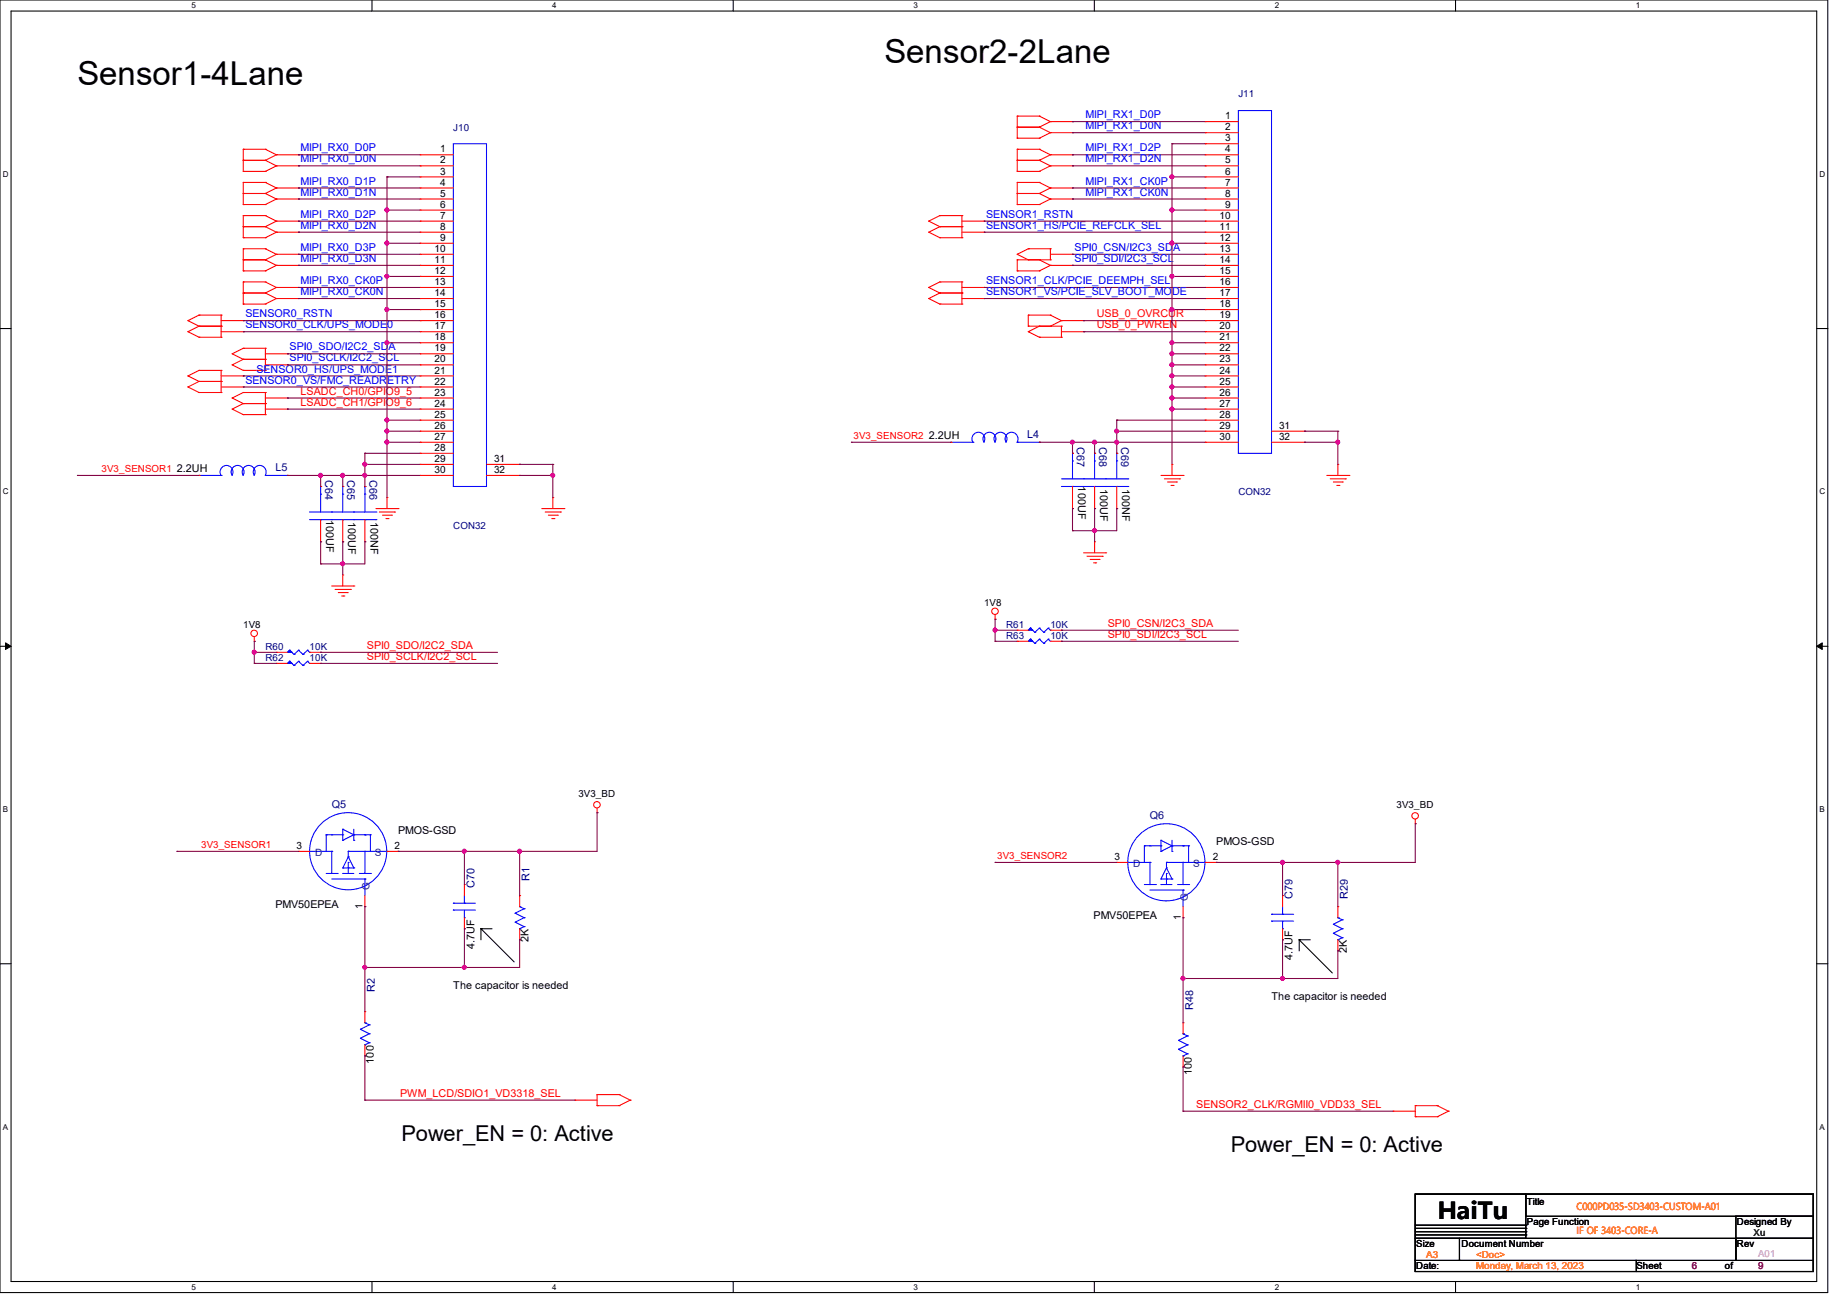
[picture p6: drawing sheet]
<svg xmlns="http://www.w3.org/2000/svg" width="297mm" height="210mm" viewBox="0 0 297 210" stroke-linecap="round" stroke-linejoin="round" font-family="sans-serif">
<path d="M0 0h293.9v207.9h-293.9zM1.8 1.8h290.3v204.3h-290.3z" fill="none" stroke="#000" stroke-width=".17"/>
<g fill="#fff">
<path d="M30.8 .2h.7v1.4h-.7z"/>
<path d="M30.8 206.2h.7v1.4h-.7z"/>
</g>
<path d="M59.8 0v1.8M59.8 206.1v1.8" fill="none" stroke="#000" stroke-width=".17"/>
<g fill="#fff">
<path d="M88.8 .2h.7v1.4h-.7z"/>
<path d="M88.8 206.2h.7v1.4h-.7z"/>
</g>
<path d="M117.9 0v1.8M117.9 206.1v1.8" fill="none" stroke="#000" stroke-width=".17"/>
<g fill="#fff">
<path d="M146.9 .2h.7v1.4h-.7z"/>
<path d="M146.9 206.2h.7v1.4h-.7z"/>
</g>
<path d="M176 0v1.8M176 206.1v1.8" fill="none" stroke="#000" stroke-width=".17"/>
<g fill="#fff">
<path d="M205 .2h.7v1.4h-.7z"/>
<path d="M205 206.2h.7v1.4h-.7z"/>
</g>
<path d="M234.1 0v1.8M234.1 206.1v1.8" fill="none" stroke="#000" stroke-width=".17"/>
<g fill="#fff">
<path d="M263.1 .2h.6v1.4h-.6z"/>
<path d="M263.1 206.2h.6v1.4h-.6z"/>
<path d="M.5 27.3h.9v1.4h-.9z"/>
<path d="M292.6 27.3h.9v1.4h-.9z"/>
<path d="M.5 78.4h.9v1.4h-.9z"/>
<path d="M292.6 78.4h.9v1.4h-.9z"/>
</g>
<path d="M0 52.8h1.8M292.1 52.8h1.8" fill="none" stroke="#000" stroke-width=".17"/>
<g fill="#fff">
<path d="M.5 129.5h.8v1.4h-.8z"/>
<path d="M292.6 129.5h.8v1.4h-.8z"/>
</g>
<path d="M0 103.9h1.8M292.1 103.9h1.8" fill="none" stroke="#000" stroke-width=".17"/>
<path d="M.9 103.4l.9 .5-.9 .5zM292.1 103.9l.9-.5v1z" fill="#000" stroke="#000" stroke-width=".16"/>
<g fill="#fff">
<path d="M.5 180.5h.8v1.4h-.8z"/>
<path d="M292.6 180.5h.8v1.4h-.8z"/>
</g>
<g fill="none" stroke="#000" stroke-width=".17">
<path d="M0 155h1.8M77.3 149.4h.1M77.3 149.4h1.8M77.3 149.4l5.4 5.3M77.3 149.4v1.7M208.9 151.1h.1M208.9 151.1h1.8M208.9 151.1l5.3 5.4M208.9 151.1v1.8M292.1 155h1.8M227.6 192h17.8v7.1h-17.8zM227.6 199.1h7.1v3.6h-7.1z"/>
<path d="M227.6 192h64v12.5h-64zM227.6 197h17.8M227.6 197.5h17.8M227.6 198.1h17.8M227.6 198.6h17.8M234.7 199.1h44.4v3.6h-44.4zM245.4 192h46.2v3.6h-46.2zM245.4 197h.1M245.4 197.5h.1M245.4 198.1h.1M245.4 198.6h.1M279.1 199.1h12.5v3.6h-12.5z"/>
<path d="M279.1 195.6h12.5v3.5h-12.5zM227.6 202.7h35.5v1.8h-35.5zM263.1 202.7h28.5v1.8h-28.5z"/>
</g>
<g fill="none" stroke="#f00" stroke-width=".17">
<path d="M163.6 18.7h.1M163.6 18.7v3.5M163.6 18.7h3.5M167.1 18.7h.1M167.1 18.7l1.8 .9M168.9 19.6h.1M168.9 19.6h3.6M168.9 19.6l-1.8 .8M172.5 19.6h.1M193.8 19.6h.1M193.8 19.6h5.3M39.1 27.6h.1"/>
<path d="M39.1 25.8h.1M39.1 24h.1M39.1 32.9h.1M39.1 31.1h.1M39.1 29.3h.1M39.1 38.2h.1M39.1 36.4h.1M39.1 34.7h.1M39.1 24v3.6M39.1 29.3v3.6M39.1 34.7v3.5M39.1 27.6h3.6"/>
<path d="M39.1 25.8h3.6M39.1 24h3.6M39.1 32.9h3.6M39.1 31.1h3.6M39.1 29.3h3.6M39.1 38.2h3.6M39.1 36.4h3.6M39.1 34.7h3.6M42.7 25.8h.1M42.7 27.6h.1M42.7 24h.1M42.7 31.1h.1"/>
<path d="M42.7 32.9h.1M42.7 29.3h.1M42.7 36.4h.1M42.7 38.2h.1M42.7 34.7h.1M42.7 25.8l1.7 .9M42.7 24l1.7 .9M42.7 31.1l1.7 .9M42.7 29.3l1.7 .9M42.7 36.4l1.7 .9M42.7 34.7l1.7 .9M44.4 26.7h.1"/>
<path d="M44.4 24.9h.1M44.4 32h.1M44.4 30.2h.1M44.4 37.3h.1M44.4 35.6h.1M44.4 26.7h3.6M44.4 26.7l-1.7 .9M44.4 24.9h3.6M44.4 24.9l-1.7 .9M44.4 32h3.6M44.4 32l-1.7 .9M44.4 30.2h3.6"/>
<path d="M44.4 30.2l-1.7 .9M44.4 37.3h3.6M44.4 37.3l-1.7 .9M44.4 35.6h3.6M44.4 35.6l-1.7 .8M48 26.7h.1M48 24.9h.1M48 32h.1M48 30.2h.1M48 37.3h.1M48 35.6h.1M67.6 24.9h.1"/>
<path d="M67.6 26.7h.1M67.6 28.4h.1M67.6 30.2h.1M67.6 32h.1M67.6 33.8h.1M67.6 35.6h.1M67.6 37.3h.1M67.6 39.1h.1M67.6 26.7h5.3M67.6 24.9h5.3M67.6 32h5.3M67.6 30.2h5.3"/>
<path d="M67.6 37.3h5.3M67.6 35.6h5.3M67.6 28.4h5.3M67.6 33.8h5.3M67.6 39.1h5.3M149.4 37.3h.1M149.4 35.6h.1M149.4 37.3l1.7 .9M149.4 35.6l1.7 .8M151.1 36.4h.1M151.1 38.2h.1M151.1 34.7h.1"/>
<path d="M151.1 38.2h3.6M151.1 36.4h3.6M151.1 34.7h3.6M151.1 36.4l-1.7 .9M151.1 34.7l-1.7 .9M154.7 38.2h.1M154.7 36.4h.1M154.7 34.7h.1M154.7 37.3h3.5M154.7 35.6h3.5M154.7 34.7v3.5M158.2 37.3h.1"/>
<path d="M158.2 35.6h.1M163.6 25.8h.1M163.6 24h.1M163.6 32.9h.1M163.6 31.1h.1M163.6 27.6h.1M163.6 29.3h.1M163.6 20.4h.1M163.6 22.2h.1M163.6 27.6h3.5M163.6 25.8h3.5M163.6 24h3.5"/>
<path d="M163.6 32.9h3.5M163.6 31.1h3.5M163.6 29.3h3.5M163.6 24v3.6M163.6 29.3v3.6M163.6 20.4h3.5M163.6 22.2h3.5M167.1 24h.1M167.1 25.8h.1M167.1 31.1h.1M167.1 32.9h.1M167.1 27.6h.1"/>
<path d="M167.1 29.3h.1M167.1 20.4h.1M167.1 22.2h.1M167.1 24l1.8 .9M167.1 31.1l1.8 .9M167.1 25.8l1.8 .9M167.1 29.3l1.8 .9M167.1 20.4l1.8 .9M168.9 24.9h.1M168.9 32h.1M168.9 26.7h.1M168.9 30.2h.1"/>
<path d="M168.9 21.3h.1M168.9 26.7h3.6M168.9 24.9h3.6M168.9 32h3.6M168.9 30.2h3.6M168.9 24.9l-1.8 .9M168.9 32l-1.8 .9M168.9 26.7l-1.8 .9M168.9 30.2l-1.8 .9M168.9 21.3h3.6M168.9 21.3l-1.8 .9M172.5 24.9h.1"/>
<path d="M172.5 32h.1M172.5 26.7h.1M172.5 30.2h.1M172.5 21.3h.1M193.8 21.3h.1M193.8 23.1h.1M193.8 24.9h.1M193.8 26.7h.1M193.8 28.4h.1M193.8 30.2h.1M193.8 32h.1M193.8 33.8h.1"/>
<path d="M193.8 35.6h.1M193.8 37.3h.1M193.8 39.1h.1M193.8 26.7h5.3M193.8 24.9h5.3M193.8 32h5.3M193.8 30.2h5.3M193.8 37.3h5.3M193.8 35.6h5.3M193.8 21.3h5.3M193.8 23.1h5.3M193.8 28.4h5.3"/>
<path d="M193.8 33.8h5.3M193.8 39.1h5.3M30.2 53.3h.1M30.2 51.6h.1M30.2 53.3l1.8 .9M30.2 51.6l1.8 .9M32 52.5h.1M32 54.2h.1M32 59.6h.1M32 50.7h.1M32 54.2h3.6M32 52.5h3.6"/>
<path d="M32 52.5l-1.8 .8M32 59.6h3.6M32 59.6l-1.8 .9M32 50.7h3.6M32 50.7l-1.8 .9M35.6 54.2h.1M35.6 52.5h.1M35.6 59.6h.1M35.6 50.7h.1M35.6 53.3h3.5M35.6 50.7v3.5M35.6 59.6v3.5"/>
<path d="M35.6 51.6h3.5M37.3 58.7h.1M37.3 56.9h.1M37.3 56.9l1.8 .9M37.3 58.7l1.8 .9M39.1 41.8h.1M39.1 40h.1M39.1 43.6h.1M39.1 48.9h.1M39.1 47.1h.1M39.1 45.3h.1M39.1 53.3h.1"/>
<path d="M39.1 51.6h.1M39.1 57.8h.1M39.1 59.6h.1M39.1 56h.1M39.1 41.8h3.6M39.1 40v3.6M39.1 45.3v3.6M39.1 40h3.6M39.1 43.6h3.6M39.1 48.9h3.6M39.1 47.1h3.6M39.1 45.3h3.6"/>
<path d="M39.1 59.6h3.6M39.1 57.8l-1.8 .9M39.1 57.8h3.6M39.1 56h3.6M39.1 56l-1.8 .9M42.7 40h.1M42.7 41.8h.1M42.7 43.6h.1M42.7 47.1h.1M42.7 48.9h.1M42.7 45.3h.1M42.7 59.6h.1"/>
<path d="M42.7 57.8h.1M42.7 56h.1M42.7 56v3.6M42.7 40l1.7 .9M42.7 41.8l1.7 .9M42.7 47.1l1.7 .9M42.7 45.3l1.7 .9M42.7 58.7h3.5M42.7 56.9h3.5M44.4 40.9h.1M44.4 42.7h.1M44.4 48h.1"/>
<path d="M44.4 46.2h.1M44.4 40.9h3.6M44.4 40.9l-1.7 .9M44.4 42.7h3.6M44.4 42.7l-1.7 .9M44.4 48h3.6M44.4 48l-1.7 .9M44.4 46.2h3.6M44.4 46.2l-1.7 .9M46.2 58.7h.1M46.2 56.9h.1M48 40.9h.1"/>
<path d="M48 42.7h.1M48 48h.1M48 46.2h.1M67.6 40.9h.1M67.6 42.7h.1M67.6 44.4h.1M67.6 46.2h.1M67.6 48h.1M67.6 49.8h.1M67.6 51.6h.1M67.6 53.3h.1M67.6 55.1h.1"/>
<path d="M67.6 56.9h.1M67.6 58.7h.1M67.6 40.9h5.3M67.6 42.7h5.3M67.6 48h5.3M67.6 46.2h5.3M67.6 53.3h5.3M67.6 51.6h5.3M67.6 58.7h5.3M67.6 56.9h5.3M67.6 44.4h5.3M67.6 49.8h5.3"/>
<path d="M67.6 55.1h5.3M149.4 46.2h.1M149.4 48h.1M149.4 46.2l1.7 .9M149.4 48l1.7 .9M151.1 45.3h.1M151.1 47.1h.1M151.1 48.9h.1M151.1 48.9h3.6M151.1 47.1h3.6M151.1 45.3h3.6M151.1 45.3l-1.7 .9"/>
<path d="M151.1 47.1l-1.7 .9M154.7 47.1h.1M154.7 45.3h.1M154.7 48.9h.1M154.7 48h3.5M154.7 46.2h3.5M154.7 45.3v3.6M158.2 46.2h.1M158.2 48h.1M163.6 40.9h.1M163.6 43.6h.1M163.6 41.8h.1"/>
<path d="M163.6 41.8h5.3M163.6 43.6h3.5M163.6 41.8v1.8M163.6 40.9l1.8 .9M165.4 40h.1M165.4 41.8h.1M165.4 52.5h.1M165.4 50.7h.1M165.4 53.3h.1M165.4 40h3.5M165.4 52.5h5.3M165.4 50.7h3.5"/>
<path d="M165.4 40l-1.8 .9M165.4 50.7v1.8M165.4 53.3l1.7 .9M167.1 41.8h.1M167.1 43.6h.1M167.1 52.5h.1M167.1 54.2h.1M167.1 54.2h3.6M167.1 41.8l1.8 .9M167.1 52.5l-1.7 .8M168.9 41.8h.1M168.9 40h.1"/>
<path d="M168.9 42.7h.1M168.9 50.7h.1M168.9 52.5h.1M168.9 40.9h3.6M168.9 42.7h3.6M168.9 40v1.8M168.9 42.7l-1.8 .9M168.9 50.7l1.8 .9M170.7 51.6h.1M170.7 54.2h.1M170.7 52.5h.1M170.7 53.3h3.5"/>
<path d="M170.7 51.6h3.5M170.7 51.6l-1.8 .9M170.7 52.5v1.7M172.5 40.9h.1M172.5 42.7h.1M174.2 51.6h.1M174.2 53.3h.1M193.8 40.9h.1M193.8 42.7h.1M193.8 44.4h.1M193.8 46.2h.1M193.8 48h.1"/>
<path d="M193.8 49.8h.1M193.8 51.6h.1M193.8 53.3h.1M193.8 55.1h.1M193.8 56.9h.1M193.8 58.7h.1M193.8 40.9h5.3M193.8 42.7h5.3M193.8 48h5.3M193.8 46.2h5.3M193.8 53.3h5.3M193.8 51.6h5.3"/>
<path d="M193.8 58.7h5.3M193.8 56.9h5.3M193.8 44.4h5.3M193.8 49.8h5.3M193.8 55.1h5.3M30.2 60.5h.1M30.2 62.2h.1M30.2 60.5l1.8 .8M30.2 62.2l1.8 .9M32 61.3h.1M32 63.1h.1M32 76.5h.1"/>
<path d="M32 63.1h3.6M32 61.3h3.6M32 61.3l-1.8 .9M35.6 61.3h.1M35.6 63.1h.1M35.6 60.5h3.5M35.6 62.2h3.5M37.3 64h.1M37.3 65.8h.1M37.3 64l1.8 .9M37.3 65.8l1.8 .9M39.1 63.1h.1"/>
<path d="M39.1 64.9h.1M39.1 66.7h.1M39.1 60.5h.1M39.1 62.2h.1M39.1 64.9h3.6M39.1 63.1h3.6M39.1 63.1l-1.8 .9M39.1 66.7h3.6M39.1 64.9l-1.8 .9M42.7 64.9h.1M42.7 63.1h.1M42.7 66.7h.1"/>
<path d="M42.7 64h3.5M42.7 63.1v3.6M42.7 65.8h3.5M46.2 64h.1M46.2 65.8h.1M46.2 76.5h.1M51.6 78.2h.1M55.1 78.2h.1M58.7 78.2h.1M67.6 60.5h.1M67.6 62.2h.1M67.6 64h.1"/>
<path d="M67.6 65.8h.1M67.6 67.6h.1M67.6 69.3h.1M67.6 71.1h.1M67.6 72.9h.1M67.6 74.7h.1M67.6 76.5h.1M67.6 64h5.3M67.6 65.8h5.3M67.6 60.5h5.3M67.6 62.2h5.3M67.6 76.5h5.3"/>
<path d="M67.6 67.6h5.3M67.6 69.3h5.3M67.6 71.1h5.3M67.6 72.9h5.3M67.6 74.7h5.3M78.2 76.5h5.4M78.2 74.7h5.4M83.6 74.7h.1M83.6 76.5h.1M152.9 71.1h.1M167.1 71.1h.1M172.5 72.9h.1"/>
<path d="M172.5 78.2v3.6M176 72.9h.1M176 78.2v3.6M179.6 72.9h.1M179.6 78.2v3.6M186.7 76.5h3.5M187.2 77h2.5M187.7 77.5h1.5M188.3 78.1h.3M188.5 74.7h.1M188.5 74.7v1.8M188.6 78.1h.1"/>
<path d="M189.2 77.5h.1M189.7 77h.1M190.2 76.5h.1M193.8 60.5h.1M193.8 62.2h.1M193.8 64h.1M193.8 65.8h.1M193.8 67.6h.1M193.8 69.3h.1M193.8 71.1h.1M193.8 64h5.3M193.8 65.8h5.3"/>
<path d="M193.8 60.5h5.3M193.8 62.2h5.3M193.8 67.6h5.3M193.8 69.3h5.3M193.8 71.1h5.3M204.5 69.3h5.3M204.5 71.1h5.3M209.8 69.3h.1M209.8 71.1h.1M213.4 76.5h3.5M213.9 77h2.5M214.4 77.5h1.5"/>
<path d="M215 78.1h.3M215.1 74.7h.1M215.1 74.7v1.8M215.3 78.1h.1M215.9 77.5h.1M216.4 77h.1M216.9 76.5h.1M51.6 87.1h.1M51.6 83.6v3.5M53.3 94.2h3.6M53.9 94.8h2.4M54.4 95.3h1.4"/>
<path d="M54.9 95.8h.4M55.1 92.5h.1M55.1 87.1h.1M55.1 83.6v3.5M55.1 92.5v1.7M55.3 95.8h.1M55.8 95.3h.1M56.3 94.8h.1M56.9 94.2h.1M58.7 87.1h.1M58.7 83.6v3.5M60.5 81.8h3.5"/>
<path d="M61 82.3h2.5M61.5 82.8h1.4M62.1 83.4h.3M62.2 80h.1M62.2 80v1.8M62.4 83.4h.1M62.9 82.8h.1M63.5 82.3h.1M64 81.8h.1M87.1 81.8h3.6M87.7 82.3h2.4M88.2 82.8h1.4"/>
<path d="M88.7 83.4h.4M88.9 80h.1M88.9 80v1.8M89.1 83.4h.1M89.6 82.8h.1M90.1 82.3h.1M90.7 81.8h.1M160 99.6h.1M160 98.8v.8M172.5 81.8h.1M174.2 88.9h3.6M174.8 89.5h2.4"/>
<path d="M175.3 90h1.4M175.9 90.5h.3M176 87.1h.1M176 81.8h.1M176 87.1v1.8M176.2 90.5h.1M176.7 90h.1M177.2 89.5h.1M177.8 88.9h.1M179.6 81.8h.1M40.9 103.1h.1M40.9 102.4v.7"/>
<path d="M44.4 106.7h.1M44.4 104.9h.1M44.4 106.7h1.8M44.4 104.9h1.8M49.8 106.7h1.8M49.8 104.9h1.8M51.6 106.7h.1M51.6 104.9h.1M163.6 101.3h.1M163.6 103.1h.1M163.6 101.3h1.8M163.6 103.1h1.8"/>
<path d="M168.9 101.3h1.8M168.9 103.1h1.8M170.7 101.3h.1M170.7 103.1h.1M48 136.9h.1M48 136.9h1.8M62.2 136.9h1.8M64 136.9h.1M96 130.7h.1M96 130v.7M179.6 138.7h.1M179.6 138.7h1.8"/>
<path d="M193.8 138.7h1.8M195.6 138.7h.1M227.6 132.5h.1M227.6 131.7v.8M58.7 145.8h.1M58.7 144v1.8M74.7 142.2h.1M74.7 149.4h.1M74.7 142.2v1.8M74.7 147.6v1.8M83.6 144h.1M83.6 151.1h.1"/>
<path d="M83.6 144v1.8M83.6 149.4v1.7M190.2 147.6h.1M190.2 145.8v1.8M206.2 144h.1M206.2 151.1h.1M206.2 144v1.8M206.2 149.4v1.7M215.1 145.8h.1M215.1 152.9h.1M215.1 145.8v1.8M215.1 151.1v1.8"/>
<path d="M58.7 162.7h.1M58.7 169.8h.1M58.7 162.7v1.8M58.7 168v1.8M92.5 176.9h.1M92.5 176.9h3.5M96 177.8h.1M96 176h.1M96 176v1.8M96 177.8h3.6M96 176h3.6M99.6 176h.1"/>
<path d="M99.6 177.8h.1M99.6 176l1.7 .9M101.3 176.9h.1M101.3 176.9l-1.7 .9M190.2 164.5h.1M190.2 171.6h.1M190.2 164.5v1.7M190.2 169.8v1.8M224 178.7h.1M224 178.7h3.6M227.6 179.6h.1M227.6 177.8h.1"/>
<path d="M227.6 177.8v1.8M227.6 179.6h3.5M227.6 177.8h3.5M231.1 177.8h.1M231.1 179.6h.1M231.1 177.8l1.8 .9M232.9 178.7h.1M232.9 178.7l-1.8 .9"/>
<circle cx="160" cy="98.3" r=".52"/>
<circle cx="40.9" cy="101.9" r=".52"/>
<circle cx="96" cy="129.4" r=".52"/>
<circle cx="227.6" cy="131.2" r=".52"/>
</g>
<g fill="none" stroke="#00f" stroke-width=".17">
<path d="M199.1 17.8h5.4v55.1h-5.4zM72.9 23.1h5.3v55.1h-5.3zM32 76.5h3.6M35.6 76.5h.1M37.3 76.4a1.05 1.05 0 0 0-.9-1.6 1.05 1.05 0 0 0-.9 1.7M39.1 76.4a1.05 1.05 0 0 0-.9-1.6 1.05 1.05 0 0 0-.9 1.7M40.9 76.4a1.05 1.05 0 0 0-.9-1.6 1.05 1.05 0 0 0-.9 1.7M42.7 76.4a1.05 1.05 0 0 0-.9-1.6 1.05 1.05 0 0 0-.9 1.7M42.7 76.5h.1M42.7 76.5h3.5M51.6 79.5h.1M51.6 78.2h.1"/>
<path d="M51.6 78.2v4.1M55.1 79.5h.1M55.1 78.2h.1M55.1 78.2v4.1M58.7 79.5h.1M58.7 78.2h.1M58.7 78.2v4.1M152.9 71.1h3.6M156.5 71.1h.1M163.6 71.1a1.05 1.05 0 0 0-.9-1.6 1.05 1.05 0 0 0-.9 1.6 1.05 1.05 0 0 0-.9-1.6 1.05 1.05 0 0 0-.9 1.6 1.05 1.05 0 0 0-.9-1.6 1.05 1.05 0 0 0-.9 1.6 1.05 1.05 0 0 0-.9-1.6 1.05 1.05 0 0 0-.8 1.6M163.6 71.1h.1M163.6 71.1h3.5"/>
<path d="M170.7 78.2h10.7M170.7 77h10.7M172.5 74.1h.1M172.5 72.9h.1M172.5 78.2h.1M172.5 72.9v4.1M174.2 78.2h.1M174.2 77h.1M176 74.1h.1M176 72.9h.1M176 78.2h.1M176 72.9v4.1"/>
<path d="M177.8 78.2h.1M177.8 77h.1M179.6 74.1h.1M179.6 72.9h.1M179.6 78.2h.1M179.6 72.9v4.1M181.4 78.2h.1M181.4 77h.1M49.8 83.6h10.7M49.8 82.3h10.7M51.6 83.6h.1M53.3 83.6h.1"/>
<path d="M53.3 82.3h.1M55.1 83.6h.1M56.9 83.6h.1M56.9 82.3h.1M58.7 83.6h.1M60.5 83.6h.1M60.5 82.3h.1M46.6 106.3h.1M46.6 104.6h.1M46.6 106.3l-.4 .4M46.6 106.3l.7 .7M46.6 104.6l-.4 .3"/>
<path d="M46.6 104.6l.7 .6M47.3 107h.1M47.3 105.2h.1M48 106.3h.1M48 104.6h.1M48 106.3l-.7 .7M48 106.3l.7 .7M48 104.6l-.7 .6M48 104.6l.7 .6M48.7 107h.1M48.7 105.2h.1M49.4 106.3h.1"/>
<path d="M49.4 104.6h.1M49.4 106.3l-.7 .7M49.4 106.3l.4 .4M49.4 104.6l-.7 .6M49.4 104.6l.4 .3M49.8 106.7h.1M49.8 104.9h.1M165.7 101h.1M165.7 102.8h.1M165.7 101l-.3 .3M165.7 101l.7 .7M165.7 102.8l-.3 .3"/>
<path d="M165.7 102.8l.7 .7M166.4 101.7h.1M166.4 103.5h.1M167.1 101h.1M167.1 102.8h.1M167.1 101l-.7 .7M167.1 101l.8 .7M167.1 102.8l-.7 .7M167.1 102.8l.8 .7M167.9 101.7h.1M167.9 103.5h.1M168.6 101h.1"/>
<path d="M168.6 102.8h.1M168.6 101l-.7 .7M168.6 101l.3 .3M168.6 102.8l-.7 .7M168.6 102.8l.3 .3M168.9 101.3h.1M168.9 103.1h.1M49.8 136.9h3.5M52.5 134.2h.1M52.5 134.2h2.6M52.5 134.2v2.7M53.3 136.9h.1"/>
<path d="M53.3 134.2h.1M53.3 136.9v3.6M55.1 135.1h.1M55.1 133.3h.1M55.1 139.6h.1M55.1 134.2h.1M55.1 133.3v1.8M55.1 133.3l1.8 .9M55.1 139.6h1.8M56 137.8h.1M56 138.7h.1M56 136.9h.1"/>
<path d="M56 139.6h.1M56 137.8l.9 1.8M56 137.8l-.9 1.8M56 136.9h6.2M56 136.9v.9M56 138.7v1.8M56.9 134.2h.1M56.9 139.6h.1M56.9 135.1h.1M56.9 134.2l-1.8 .9M56.9 134.2h2.7M56.9 133.3v1.8"/>
<path d="M58.7 136.9h.1M58.7 134.2h.1M58.7 136.9v3.6M59.6 134.2h.1M59.6 134.2v2.7M62.2 136.9h.1M181.4 138.7h3.5M184 136h.1M184 136h2.7M184 136v2.7M184.9 138.7h.1M184.9 136h.1"/>
<path d="M184.9 138.7v3.5M186.7 136.9h.1M186.7 135.1h.1M186.7 136h.1M186.7 135.1v1.8M186.7 135.1l1.8 .9M187.6 139.6h.1M187.6 138.7h.1M187.6 139.6l.9 1.8M187.6 139.6l-.9 1.8M187.6 138.7h6.2M187.6 138.7v.9"/>
<path d="M188.5 136h.1M188.5 136.9h.1M188.5 136l-1.8 .9M188.5 136h2.6M188.5 135.1v1.8M190.2 138.7h.1M190.2 136h.1M190.2 138.7v3.5M191.1 136h.1M191.1 136v2.7M193.8 138.7h.1M52.5 140.5h1.7"/>
<path d="M53.3 140.5h.1M53.3 141.4h5.4M54.2 140.5h.1M55.1 140.5h.1M55.1 140.5h1.8M57.8 140.5h1.8M58.7 141.4h.1M58.7 140.5h.1M58.7 141.4v2.6M59.6 140.5h.1M72.9 145.2h.1M72.9 146.3h.1"/>
<path d="M72.9 145.2h3.6M72.9 146.3h3.6M74.7 145.2h.1M74.7 147.6h.1M74.7 144v1.2M74.7 146.3v1.3M82.8 148.3h.1M82.8 146.9h.1M82.8 148.3l1.5 .7M82.8 146.9l1.5 .7M83.6 145.8h.1M83.6 149.4h.1"/>
<path d="M83.6 145.8l.7 .3M84.3 149h.1M84.3 146.1h.1M84.3 147.6h.1M84.3 149l-.7 .4M84.3 146.1l-1.5 .8M84.3 147.6l-1.5 .7M184 142.2h1.8M184.9 142.2h.1M184.9 143.1h5.3M185.8 142.2h.1M186.7 141.4h.1"/>
<path d="M186.7 142.2h.1M186.7 141.4h1.8M186.7 142.2h1.8M187.6 140.5h.1M187.6 141.4h.1M187.6 140.5v1.7M188.5 141.4h.1M189.4 142.2h1.7M190.2 143.1h.1M190.2 142.2h.1M190.2 143.1v2.7M191.1 142.2h.1"/>
<path d="M204.5 147h.1M204.5 148.1h.1M204.5 147h3.5M204.5 148.1h3.5M206.2 147h.1M206.2 149.4h.1M206.2 145.8v1.2M206.2 148.1v1.3M214.4 150.1h.1M214.4 148.6h.1M214.4 150.1l1.5 .7M214.4 148.6l1.5 .8"/>
<path d="M215.1 147.6h.1M215.1 151.1h.1M215.1 147.6l.8 .3M215.9 150.8h.1M215.9 147.9h.1M215.9 149.4h.1M215.9 150.8l-.8 .3M215.9 147.9l-1.5 .7M215.9 149.4l-1.5 .7M58 167h.1M58 165.5h.1M58 167l1.4 .7"/>
<path d="M58 165.5l1.4 .7M58.7 164.5h.1M58.7 168h.1M58.7 164.5l.7 .3M59.4 167.7h.1M59.4 164.8h.1M59.4 166.2h.1M59.4 167.7l-.7 .3M59.4 164.8l-1.4 .7M59.4 166.2l-1.4 .8M189.5 168.7h.1M189.5 167.3h.1"/>
<path d="M189.5 168.7l1.5 .8M189.5 167.3l1.5 .7M190.2 166.2h.1M190.2 169.8h.1M190.2 166.2l.8 .4M191 169.5h.1M191 166.6h.1M191 168h.1M191 169.5l-.8 .3M191 166.6l-1.5 .7M191 168l-1.5 .7"/>
<circle cx="56" cy="136.9" r="6.2"/>
<circle cx="187.6" cy="138.7" r="6.2"/>
</g>
<g fill="#00f" stroke="#00f" stroke-width=".17">
<path d="M165.7 101l.4 .3h-.7l.3-.3 .4 .3z" fill-rule="evenodd"/>
<path d="M46.6 106.3l.3 .4h-.7l.4-.4 .3 .4z" fill-rule="evenodd"/>
<path d="M165.7 102.8l.4 .3h-.7l.3-.3 .4 .3z" fill-rule="evenodd"/>
<path d="M46.6 104.6l.3 .3h-.7l.4-.3 .3 .3z" fill-rule="evenodd"/>
</g>
<g fill="none" stroke="#800040" stroke-width=".17">
<path d="M172.5 19.6h.1M172.5 19.6h21.3M48 26.7h.1M48 32h.1M48 30.2h.1M48 37.3h.1M48 24.9h.1M48 35.6h.1M48 26.7h19.6M48 32h19.6M48 30.2h19.6M48 37.3h19.6"/>
<path d="M48 24.9h19.6M48 35.6h19.6M62.2 28.4h.1M62.2 33.8h.1M62.2 39.1h.1M62.2 28.4v51.6M62.2 28.4h5.4M62.2 33.8h5.4M62.2 39.1h5.4M158.2 37.3h.1M158.2 35.6h.1M158.2 37.3h35.6"/>
<path d="M158.2 35.6h35.6M172.5 32h.1M172.5 24.9h.1M172.5 26.7h.1M172.5 30.2h.1M172.5 21.3h.1M172.5 26.7h21.3M172.5 32h21.3M172.5 30.2h21.3M172.5 24.9h21.3M172.5 21.3h21.3M188.5 23.1h.1"/>
<path d="M188.5 28.4h.1M188.5 33.8h.1M188.5 39.1h.1M188.5 28.4h5.3M188.5 33.8h5.3M188.5 39.1h5.3M188.5 23.1h5.3M188.5 23.1v51.6M39.1 53.3h.1M39.1 51.6h.1M39.1 53.3h28.5M39.1 51.6h28.5"/>
<path d="M46.2 58.7h.1M46.2 56.9h.1M46.2 58.7h21.4M46.2 56.9h21.4M48 42.7h.1M48 40.9h.1M48 48h.1M48 46.2h.1M48 42.7h19.6M48 40.9h19.6M48 48h19.6M48 46.2h19.6"/>
<path d="M62.2 44.4h.1M62.2 49.8h.1M62.2 55.1h.1M62.2 44.4h5.4M62.2 49.8h5.4M62.2 55.1h5.4M158.2 46.2h.1M158.2 48h.1M158.2 48h35.6M158.2 46.2h35.6M172.5 40.9h.1M172.5 42.7h.1"/>
<path d="M172.5 42.7h21.3M172.5 40.9h21.3M174.2 51.6h.1M174.2 53.3h.1M174.2 53.3h19.6M174.2 51.6h19.6M188.5 44.4h.1M188.5 49.8h.1M188.5 55.1h.1M188.5 56.9h.1M188.5 58.7h.1M188.5 44.4h5.3"/>
<path d="M188.5 49.8h5.3M188.5 58.7h5.3M188.5 56.9h5.3M188.5 55.1h5.3M12.4 76.5h.1M12.4 76.5h19.6M39.1 60.5h.1M39.1 62.2h.1M39.1 60.5h28.5M39.1 62.2h28.5M46.2 76.5h.1M46.2 64h.1"/>
<path d="M46.2 65.8h.1M46.2 76.5h21.4M46.2 64h21.4M46.2 65.8h21.4M51.6 76.5h.1M51.6 76.5v1.7M55.1 76.5h.1M55.1 76.5v1.7M58.7 76.5h.1M58.7 74.7h.1M58.7 72.9h.1M58.7 72.9v5.3"/>
<path d="M58.7 74.7h8.9M58.7 72.9h8.9M62.2 67.6h.1M62.2 69.3h.1M62.2 71.1h.1M62.2 67.6h5.4M62.2 69.3h5.4M62.2 71.1h5.4M83.6 74.7h.1M83.6 76.5h.1M83.6 76.5h5.3M83.6 74.7h5.3"/>
<path d="M88.9 74.7h.1M88.9 76.5h.1M88.9 74.7v5.3M136.9 71.1h.1M136.9 71.1h16M167.1 71.1h.1M167.1 71.1h26.7M172.5 71.1h.1M172.5 71.1v1.8M176 71.1h.1M176 71.1v1.8M179.6 71.1h.1"/>
<path d="M179.6 67.6h.1M179.6 69.3h.1M179.6 67.6h14.2M179.6 69.3h14.2M179.6 67.6v5.3M188.5 60.5h.1M188.5 62.2h.1M188.5 64h.1M188.5 65.8h.1M188.5 64h5.3M188.5 65.8h5.3M188.5 60.5h5.3"/>
<path d="M188.5 62.2h5.3M209.8 69.3h.1M209.8 71.1h.1M209.8 69.3h5.3M209.8 71.1h5.3M215.1 69.3h.1M215.1 71.1h.1M215.1 69.3v5.4M51.6 90.7h.1M51.6 87.1h.1M51.6 87.1v3.6M55.1 87.1h.1"/>
<path d="M55.1 90.7h.1M55.1 87.1v5.4M58.7 87.1h.1M58.7 87.1v3.6h-7.1M160 99.6h.1M160 99.6v3.5M172.5 85.3h.1M172.5 81.8h.1M172.5 81.8v3.5M176 81.8h.1M176 85.3h.1M176 81.8v5.3"/>
<path d="M179.6 81.8h.1M179.6 81.8v3.5h-7.1M40.9 103.1h.1M40.9 104.9h.1M40.9 106.7h.1M40.9 103.1v3.6M40.9 104.9h3.5M40.9 106.7h3.5M51.6 106.7h.1M51.6 104.9h.1M51.6 104.9h28.4M51.6 106.7h28.4"/>
<path d="M160 101.3h.1M160 103.1h.1M160 103.1h3.6M160 101.3h3.6M170.7 103.1h.1M170.7 101.3h.1M170.7 103.1h28.4M170.7 101.3h28.4M28.4 136.9h.1M28.4 136.9h19.6M64 136.9h.1M74.7 136.9h.1"/>
<path d="M74.7 136.9v5.3M83.6 136.9h.1M83.6 136.9v7.1M96 130.7h.1M96 130.7v6.2h-32M160 138.7h.1M160 138.7h19.6M195.6 138.7h.1M206.2 138.7h.1M206.2 138.7v5.3M215.1 138.7h.1M215.1 138.7v7.1"/>
<path d="M227.6 132.5h.1M227.6 132.5v6.2h-32M58.7 155.6h.1M58.7 145.8h.1M58.7 145.8v16.9M74.7 149.4h.1M74.7 155.6h.1M74.7 149.4v6.2M83.6 151.1h.1M83.6 151.1v4.5h-24.9M190.2 157.4h.1M190.2 147.6h.1"/>
<path d="M190.2 147.6v16.9M206.2 151.1h.1M206.2 157.4h.1M206.2 151.1v6.3M215.1 152.9h.1M215.1 152.9v4.5h-24.9M58.7 169.8h.1M58.7 176.9h.1M58.7 169.8v7.1M58.7 176.9h33.8M190.2 171.6h.1M190.2 178.7h.1"/>
<path d="M190.2 171.6v7.1M190.2 178.7h33.8"/>
</g>
<g fill="#f0f" stroke="#f0f" stroke-width=".17">
<circle cx="51.5" cy="76.4" r=".32"/>
<circle cx="55.1" cy="90.7" r=".32"/>
<circle cx="58.7" cy="76.4" r=".32"/>
<circle cx="55.1" cy="76.4" r=".32"/>
<circle cx="40.9" cy="104.9" r=".32"/>
<circle cx="62.2" cy="69.3" r=".32"/>
<circle cx="62.2" cy="71.1" r=".32"/>
<circle cx="62.2" cy="33.8" r=".32"/>
<circle cx="62.2" cy="44.4" r=".32"/>
<circle cx="62.2" cy="39.1" r=".32"/>
<circle cx="62.2" cy="55.1" r=".32"/>
<circle cx="62.2" cy="49.8" r=".32"/>
<circle cx="88.9" cy="76.4" r=".32"/>
<circle cx="58.7" cy="74.7" r=".32"/>
<circle cx="62.2" cy="67.5" r=".32"/>
<circle cx="176" cy="71.1" r=".32"/>
<circle cx="176" cy="85.3" r=".32"/>
<circle cx="172.4" cy="71.1" r=".32"/>
<circle cx="179.6" cy="71.1" r=".32"/>
<circle cx="179.6" cy="69.3" r=".32"/>
<circle cx="160" cy="101.3" r=".32"/>
<circle cx="215.1" cy="71.1" r=".32"/>
<circle cx="188.4" cy="28.4" r=".32"/>
<circle cx="188.4" cy="33.8" r=".32"/>
<circle cx="188.4" cy="44.4" r=".32"/>
<circle cx="188.4" cy="39.1" r=".32"/>
<circle cx="188.4" cy="55.1" r=".32"/>
<circle cx="188.4" cy="49.8" r=".32"/>
<circle cx="188.4" cy="58.7" r=".32"/>
<circle cx="188.4" cy="56.9" r=".32"/>
<circle cx="188.4" cy="62.2" r=".32"/>
<circle cx="188.4" cy="60.4" r=".32"/>
<circle cx="188.4" cy="64" r=".32"/>
<circle cx="188.4" cy="65.8" r=".32"/>
<circle cx="58.7" cy="155.6" r=".32"/>
<circle cx="74.7" cy="155.6" r=".32"/>
<circle cx="83.5" cy="136.9" r=".32"/>
<circle cx="74.7" cy="136.9" r=".32"/>
<circle cx="190.2" cy="157.3" r=".32"/>
<circle cx="206.2" cy="157.3" r=".32"/>
<circle cx="215.1" cy="138.7" r=".32"/>
<circle cx="206.2" cy="138.7" r=".32"/>
</g>
<g font-size="5.3">
<text x="142.2" y="10.1">Sensor2-2Lane</text>
<text x="12.4" y="13.6">Sensor1-4Lane</text>
</g>
<text font-size="3.7" x="231.1" y="196">HaiTu</text>
<g font-size="3.5">
<text x="64.6" y="183.4">Power_EN = 0: Active</text>
<text x="197.9" y="185.2">Power_EN = 0: Active</text>
</g>
<g font-size="1.7" fill="#00f">
<text x="174.6" y="20.8">MIPI_RX1_D0N</text>
<text x="174.6" y="19">MIPI_RX1_D0P</text>
<text x="48.3" y="26.1">MIPI_RX0_D0N</text>
<text x="48.3" y="29.7">MIPI_RX0_D1P</text>
<text x="48.3" y="24.3">MIPI_RX0_D0P</text>
<text x="174.6" y="24.3">MIPI_RX1_D2P</text>
<text x="174.6" y="26.1">MIPI_RX1_D2N</text>
<text x="174.6" y="29.7">MIPI_RX1_CK0P</text>
<text x="48.3" y="31.5">MIPI_RX0_D1N</text>
<text x="48.3" y="35">MIPI_RX0_D2P</text>
<text x="158.6" y="35">SENSOR1_RSTN</text>
<text x="174.6" y="31.5">MIPI_RX1_CK0N</text>
<text x="48.3" y="36.8">MIPI_RX0_D2N</text>
<text x="48.3" y="40.3">MIPI_RX0_D3P</text>
<text x="158.6" y="36.8">SENSOR1_HS/PCIE_REFCLK_SEL</text>
<text x="172.8" y="40.3">SPI0_CSN/I2C3_SDA</text>
<text x="48.3" y="42.1">MIPI_RX0_D3N</text>
<text x="48.3" y="47.5">MIPI_RX0_CK0N</text>
<text x="48.3" y="45.7">MIPI_RX0_CK0P</text>
<text x="158.6" y="45.7">SENSOR1_CLK/PCIE_DEEMPH_SEL</text>
<text x="158.6" y="47.5">SENSOR1_VS/PCIE_SLV_BOOT_MODE</text>
<text x="172.8" y="42.1">SPI0_SDI/I2C3_SCL</text>
<text x="39.5" y="52.8">SENSOR0_CLK/UPS_MODE0</text>
<text x="39.5" y="51">SENSOR0_RSTN</text>
<text x="41.2" y="59.9">SENSOR0_HS/UPS_MODE1</text>
<text x="46.6" y="58.1">SPI0_SCLK/I2C2_SCL</text>
<text x="46.6" y="56.3">SPI0_SDO/I2C2_SDA</text>
<text x="39.5" y="61.7">SENSOR0_VS/FMC_READRETRY</text>
</g>
<g font-size="1.7" fill="#f00">
<text x="176.4" y="51">USB_0_OVRCUR</text>
<text x="176.4" y="52.8">USB_0_PWREN</text>
<text x="48.3" y="63.5">LSADC_CH0/GPIO9_5</text>
<text x="48.3" y="65.2">LSADC_CH1/GPIO9_6</text>
<text x="178.1" y="100.8">SPI0_CSN/I2C3_SDA</text>
<text x="59" y="106.1">SPI0_SCLK/I2C2_SCL</text>
<text x="59" y="104.4">SPI0_SDO/I2C2_SDA</text>
<text x="178.1" y="102.6">SPI0_SDI/I2C3_SCL</text>
<text x="64.3" y="176.4">PWM_LCD/SDIO1_VD3318_SEL</text>
<text x="192.4" y="178.1">SENSOR2_CLK/RGMII0_VDD33_SEL</text>
</g>
<g font-size="1.7">
<text x="149.4" y="70.6">2.2UH</text>
<text x="28.4" y="75.9">2.2UH</text>
<text x="52.4" y="83.6" transform="rotate(90 52.4 83.6)">100UF</text>
<text x="56" y="83.9" transform="rotate(90 56 83.9)">100UF</text>
<text x="59.6" y="83.9" transform="rotate(90 59.6 83.9)">100NF</text>
<text x="173.4" y="78.2" transform="rotate(90 173.4 78.2)">100UF</text>
<text x="176.9" y="78.6" transform="rotate(90 176.9 78.6)">100UF</text>
<text x="180.5" y="78.6" transform="rotate(90 180.5 78.6)">100NF</text>
<text x="64" y="134.1">PMOS-GSD</text>
<text x="195.6" y="135.8">PMOS-GSD</text>
<text x="44.3" y="146">PMV50EPEA</text>
<text x="175.9" y="147.7">PMV50EPEA</text>
<text x="76.3" y="152.6" transform="rotate(-90 76.3 152.6)">4.7UF</text>
<text x="85" y="151.5" transform="rotate(-90 85 151.5)">2K</text>
<text x="207.9" y="154.3" transform="rotate(-90 207.9 154.3)">4.7UF</text>
<text x="216.6" y="153.2" transform="rotate(-90 216.6 153.2)">2K</text>
<text x="72.9" y="159">The capacitor is needed</text>
<text x="204.5" y="160.7">The capacitor is needed</text>
<text x="60.1" y="171" transform="rotate(-90 60.1 171)">100</text>
<text x="191.7" y="172.8" transform="rotate(-90 191.7 172.8)">100</text>
</g>
<g font-size="1.7" fill="#000080">
<text x="165.2" y="70.4">L4</text>
<text x="173.2" y="71.8" transform="rotate(90 173.2 71.8)">C67</text>
<text x="176.7" y="71.8" transform="rotate(90 176.7 71.8)">C68</text>
<text x="180.3" y="71.8" transform="rotate(90 180.3 71.8)">C69</text>
<text x="44.3" y="75.7">L5</text>
<text x="52.3" y="77.2" transform="rotate(90 52.3 77.2)">C64</text>
<text x="55.8" y="77.2" transform="rotate(90 55.8 77.2)">C65</text>
<text x="59.4" y="77.2" transform="rotate(90 59.4 77.2)">C66</text>
<text x="53.3" y="130">Q5</text>
<text x="184.9" y="131.7">Q6</text>
<text x="76.3" y="142.8" transform="rotate(-90 76.3 142.8)">C70</text>
<text x="85.2" y="141.7" transform="rotate(-90 85.2 141.7)">R1</text>
<text x="207.9" y="144.6" transform="rotate(-90 207.9 144.6)">C79</text>
<text x="216.7" y="144.6" transform="rotate(-90 216.7 144.6)">R29</text>
<text x="60.3" y="159.5" transform="rotate(-90 60.3 159.5)">R2</text>
<text x="191.8" y="162.4" transform="rotate(-90 191.8 162.4)">R48</text>
</g>
<g font-size="1.6" fill="#000080">
<text x="199.1" y="15.7">J11</text>
<text x="72.9" y="21">J10</text>
<text x="199.1" y="79.7">CON32</text>
<text x="72.9" y="85">CON32</text>
<text x="161.8" y="101">R61</text>
<text x="168.9" y="101">10K</text>
<text x="42.7" y="106.3">R62</text>
<text x="42.7" y="104.6">R60</text>
<text x="49.8" y="106.3">10K</text>
<text x="49.8" y="104.6">10K</text>
<text x="161.8" y="102.8">R63</text>
<text x="168.9" y="102.8">10K</text>
</g>
<g font-size="1.6">
<text x="197" y="19.2">1</text>
<text x="197" y="21">2</text>
<text x="197" y="22.7">3</text>
<text x="70.8" y="24.5">1</text>
<text x="70.8" y="26.3">2</text>
<text x="70.8" y="28.1">3</text>
<text x="70.8" y="29.8">4</text>
<text x="197" y="24.5">4</text>
<text x="197" y="26.3">5</text>
<text x="197" y="28.1">6</text>
<text x="197" y="29.8">7</text>
<text x="70.8" y="31.6">5</text>
<text x="70.8" y="33.4">6</text>
<text x="70.8" y="35.2">7</text>
<text x="196.1" y="35.2">10</text>
<text x="197" y="31.6">8</text>
<text x="197" y="33.4">9</text>
<text x="69.9" y="40.5">10</text>
<text x="70.8" y="37">8</text>
<text x="70.8" y="38.7">9</text>
<text x="196.1" y="37">11</text>
<text x="196.1" y="38.7">12</text>
<text x="196.1" y="40.5">13</text>
<text x="69.9" y="42.3">11</text>
<text x="69.9" y="44.1">12</text>
<text x="69.9" y="45.8">13</text>
<text x="69.9" y="47.6">14</text>
<text x="196.1" y="42.3">14</text>
<text x="196.1" y="44.1">15</text>
<text x="196.1" y="45.8">16</text>
<text x="196.1" y="47.6">17</text>
<text x="69.9" y="49.4">15</text>
<text x="69.9" y="51.2">16</text>
<text x="69.9" y="53">17</text>
<text x="196.1" y="49.4">18</text>
<text x="196.1" y="51.2">19</text>
<text x="196.1" y="53">20</text>
<text x="69.9" y="54.7">18</text>
<text x="69.9" y="56.5">19</text>
<text x="69.9" y="58.3">20</text>
<text x="196.1" y="54.7">21</text>
<text x="196.1" y="56.5">22</text>
<text x="196.1" y="58.3">23</text>
<text x="69.9" y="60.1">21</text>
<text x="69.9" y="61.8">22</text>
<text x="69.9" y="63.6">23</text>
<text x="69.9" y="65.4">24</text>
<text x="196.1" y="60.1">24</text>
<text x="196.1" y="61.8">25</text>
<text x="196.1" y="63.6">26</text>
<text x="196.1" y="65.4">27</text>
<text x="69.9" y="67.2">25</text>
<text x="69.9" y="69">26</text>
<text x="69.9" y="70.7">27</text>
<text x="196.1" y="67.2">28</text>
<text x="196.1" y="69">29</text>
<text x="196.1" y="70.7">30</text>
<text x="205.7" y="69">31</text>
<text x="205.7" y="70.7">32</text>
<text x="69.9" y="72.5">28</text>
<text x="69.9" y="74.3">29</text>
<text x="69.9" y="76.1">30</text>
<text x="79.5" y="74.3">31</text>
<text x="79.5" y="76.1">32</text>
<text x="39.1" y="101">1V8</text>
<text x="158.2" y="97.5">1V8</text>
<text x="93" y="128.2">3V3_BD</text>
<text x="224.6" y="130">3V3_BD</text>
<text x="47.7" y="136.5">3</text>
<text x="63.5" y="136.5">2</text>
<text x="179.2" y="138.3">3</text>
<text x="195" y="138.3">2</text>
<text x="58.3" y="146.1" transform="rotate(-90 58.3 146.1)">1</text>
<text x="189.9" y="147.9" transform="rotate(-90 189.9 147.9)">1</text>
<text x="245.5" y="193.8">Title</text>
<text x="245.5" y="197">Page Function</text>
<text x="279.3" y="197">Designed By</text>
<text x="227.8" y="200.6">Size</text>
<text x="235" y="200.6">Document Number</text>
<text x="279.3" y="200.6">Rev</text>
<text x="227.8" y="204.1">Date:</text>
<text x="263.1" y="204.1">Sheet</text>
<text x="277.4" y="204.1">of</text>
</g>
<g font-size="1.6" fill="#f00">
<text x="137.2" y="70.6">3V3_SENSOR2</text>
<text x="16.3" y="75.9">3V3_SENSOR1</text>
<text x="32.3" y="136.4">3V3_SENSOR1</text>
<text x="160.4" y="138.1">3V3_SENSOR2</text>
</g>
<g font-size="1.6" fill="#004080">
<text x="50.7" y="137.6">D</text>
<text x="60.3" y="137.6">S</text>
<text x="59.4" y="143.1" transform="rotate(-90 59.4 143.1)">G</text>
<text x="182.2" y="139.4">D</text>
<text x="191.9" y="139.4">S</text>
<text x="191" y="144.9" transform="rotate(-90 191 144.9)">G</text>
</g>
<g font-size="1.6" fill="#ff8000">
<text x="253.5" y="194.6">C000PD035-SD3403-CUSTOM-A01</text>
<text x="229.4" y="202.4">A3</text>
<text x="237.4" y="202.4">&lt;Doc&gt;</text>
<text x="253.5" y="198.5">IF OF 3403-CORE-A</text>
<text x="237.4" y="204.1">Monday, March 13, 2023</text>
</g>
<text font-size="1.6" fill="#008000" x="282" y="198.8">Xu</text>
<text font-size="1.6" fill="#ff80ff" x="282.7" y="202.2">A01</text>
<g font-size="1.6" fill="#800080">
<text x="272" y="204.1">6</text>
<text x="282.7" y="204.1">9</text>
</g>
<g font-size="1.3">
<text x="30.8" y="1.3">5</text>
<text x="88.8" y="1.3">4</text>
<text x="146.9" y="1.3">3</text>
<text x="205" y="1.3">2</text>
<text x="263.1" y="1.3">1</text>
<text x=".5" y="28.4">D</text>
<text x="292.6" y="28.4">D</text>
<text x=".5" y="79.5">C</text>
<text x="292.6" y="79.5">C</text>
<text x=".5" y="130.6">B</text>
<text x="292.6" y="130.6">B</text>
<text x=".5" y="181.7">A</text>
<text x="292.6" y="181.7">A</text>
<text x="30.8" y="207.4">5</text>
<text x="88.8" y="207.4">4</text>
<text x="146.9" y="207.4">3</text>
<text x="205" y="207.4">2</text>
<text x="263.1" y="207.4">1</text>
</g>
</svg>
